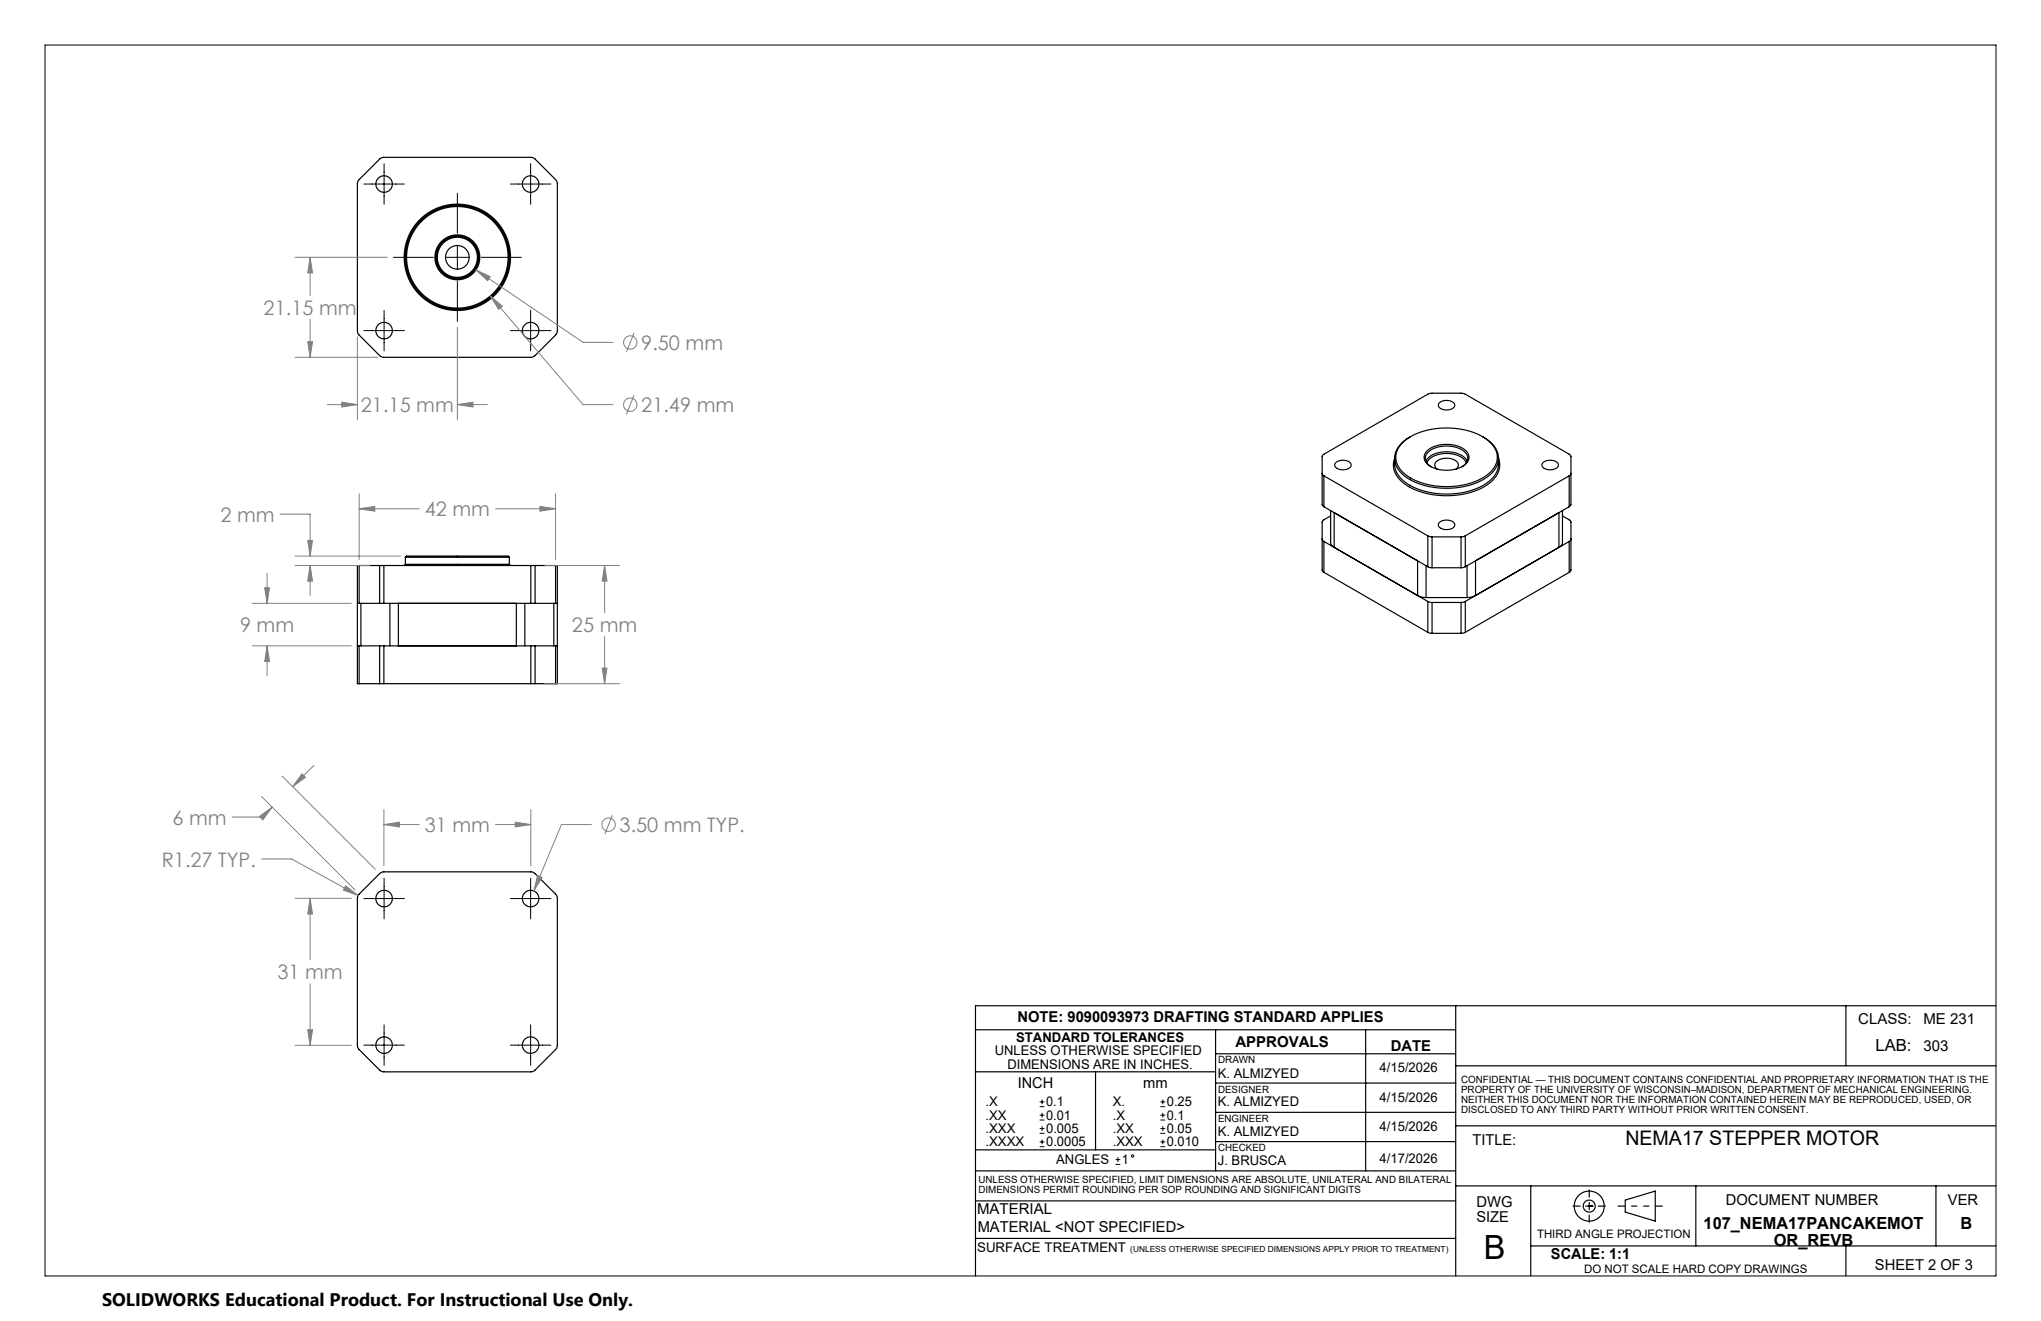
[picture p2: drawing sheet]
<svg xmlns="http://www.w3.org/2000/svg" width="432mm" height="279mm" viewBox="0 0 432 279" stroke-linecap="round" stroke-linejoin="round" font-family="sans-serif">
<g fill="none" stroke="#000" stroke-width=".25">
<path d="M76 38l4.3-4.4 .8-.3h31.2l.8 .3 4.4 4.4 .4 .8v31.2l-.3 .8-4.4 4.4-.8 .4h-31.2l-.8-.3-4.4-4.4-.4-.8v-31.2zM282.6 97.9a2.35 2.35 0 0 1 3.2 .2 1.18 1.18 0 0 1-1.4 1.3 1.5 1.5 0 0 1-2-1.2zM295 97a4.6 4.6 0 0 0 2.1 5.3 16.9 16.9 0 0 0 17.9-.1 4.5 4.5 0 0 0 2-5.2M295 96.9v1.2a5.7 5.7 0 0 0 3.8 4.8 17 17 0 0 0 15.7-.7 5.2 5.2 0 0 0 2.5-5.3M296.7 93.7a14.2 14.2 0 0 1 11.2-3.1 11.2 11.2 0 0 1 8.2 3.9 4.1 4.1 0 0 1-1.2 5.8 16.1 16.1 0 0 1-14.3 1.8 7.3 7.3 0 0 1-5.2-4.5 4.1 4.1 0 0 1 1.3-3.9zM298.4 92.3a5.2 5.2 0 0 0-3.2 5.5 7.5 7.5 0 0 0 5.3 4.6 17 17 0 0 0 14-1.4 4.5 4.5 0 0 0 2.1-5.8 6.9 6.9 0 0 0-3-2.9M301.7 97.5a5 5 0 0 1 5.1-1.9 4.2 4.2 0 0 1 3.6 1.9M301.8 95.4a6.8 6.8 0 0 1 8.4 0 1.96 1.96 0 0 1-.8 3.3 7 7 0 0 1-7.6-.7 1.77 1.77 0 0 1 0-2.6zM301.9 97.9a4.3 4.3 0 0 1 4.2-2 4.2 4.2 0 0 1 4.1 2M302.8 98.7a1.95 1.95 0 0 1-1.3-1.9 1.95 1.95 0 0 1 1.5-1.8 6.6 6.6 0 0 1 7 .7 1.84 1.84 0 0 1-.7 3M304 99.2a1.14 1.14 0 0 1-.4-1.3 1.14 1.14 0 0 1 1.1-.8 3.2 3.2 0 0 1 3.8 .9v.6l-.4 .6M304.5 85.2a2.35 2.35 0 0 1 3.2 .3 1.18 1.18 0 0 1-1.3 1.2 1.5 1.5 0 0 1-2.1-1.2z"/>
<path d="M326.4 97.9a2.35 2.35 0 0 1 3.3 .2 1.18 1.18 0 0 1-1.4 1.3 1.5 1.5 0 0 1-2.1-1.2zM76 119.6h-.4v25h.4M76 119.6v8M76 119.6h4.3M80.3 119.6h.9M80.3 119.6v8M81.2 119.6v8M81.2 119.6h31.1M85.8 119.4h22M85.8 117.9h22M85.8 117.9a1.01 1.01 0 0 1 1.1-.3h19.7a1.01 1.01 0 0 1 1.2 .3M85.8 119.4l-.3 .2"/>
<path d="M85.8 117.9v1.5M107.8 119.4l.2 .2M107.8 117.9v1.5M112.3 119.6h.9M112.3 119.6v8M113.2 119.6v8M113.2 119.6h4.3M117.5 119.6h.4v25h-.4M117.5 119.6v8M279.7 114l.4 .5M279.7 100.1l.4 .5M280.1 107.2l-.4-.5v-10.1l.2-.4 22.2-12.8 .9-.2h6.1l.8 .1 22.2 12.9 .3 .4v10.1l-.4 .5"/>
<path d="M280.1 114.5l22 12.7M280.1 100.6v6.6M280.1 114.5v6.6M280.1 107.2l22 12.7M280.1 100.6l22 12.7M281.5 109.1l-1.5 .9-.3 .4v10.1l.4 .6M281.5 108v6.7a1.27 1.27 0 0 0 .8 1.1v-7.4M299.9 118.6v7.4l.8 .3 1 .1M301.7 119.7v6.7M302.1 113.3l.9 .2M302.1 119.9l.9 .2M302.1 113.3v6.6"/>
<path d="M303 113.5v6.6M303 113.5h6.1M304.5 110.5a2.35 2.35 0 0 1 3.2 .3 1.18 1.18 0 0 1-1.3 1.2 1.5 1.5 0 0 1-2.1-1.2zM309.1 113.5v6.6M310 113.3l-.9 .2M310 119.9l-.9 .2M310 113.3v6.6M310.4 119.7v6.7M312.2 118.6v7.4l-.9 .3-.9 .1M330.6 109.1l1.5 .9 .2 .4 .1 10.1-.4 .6M330.6 108v6.7a1.27 1.27 0 0 1-.8 1.1v-7.4M332 114.5l-22 12.7"/>
<path d="M332 100.6v6.6M332 114.5v6.6M332 107.2l-22 12.7M332 100.6l-22 12.7M332.4 114l-.4 .5M332.4 100.1l-.4 .5M75.6 136.6h.4M75.6 127.6h.4M76 136.6h4.3M76 136.6v8M76 127.6h4.3M76.4 127.6v9"/>
<path d="M80.3 136.6h.9M80.3 127.6h.9M80.3 136.6v8M81.2 136.6v8M81.2 136.6h31.1M81.2 127.6h31.1M82.5 127.6v9M84.3 127.6v9M109.2 127.6v9M111 127.6v9M112.3 136.6h.9M112.3 127.6h.9"/>
<path d="M112.3 136.6v8M113.2 136.6h4.3M113.2 136.6v8M113.2 127.6h4.3M117.2 127.6v9M117.5 136.6h.4M117.5 127.6h.4M117.5 136.6v8M280.1 121.1l22 12.6M301.7 126.4h8.7M302.1 127.2l.9 .2M302.1 133.7l.9 .3"/>
<path d="M302.1 127.2v6.5M303 127.4h6.1M303 127.4v6.6M303 134h6.1M303 120.1h6.1M309.1 127.4v6.6M310 127.2l-.9 .2M310 133.7l-.9 .3M310 127.2v6.5M332 121.1l-22 12.6M76 144.6h4.3M80.3 144.6h.9"/>
<path d="M81.2 144.6h31.1M112.3 144.6h.9M113.2 144.6h4.3M80.3 184.8l.9-.4h31.2l.8 .4 4.4 4.4 .3 .8v31.2l-.4 .8-4.4 4.4-.8 .3h-31.2l-.8-.4-4.4-4.4-.3-.8v-31.2l.4-.8zM206.4 217.8h101.6M257.2 217.8v29.8M288.9 217.8v29.8M308 212.7v57.2M390.5 212.7v12.7M422.3 212.7h-215.9v57.2M206.4 226.7h50.8M231.8 226.7v16.5"/>
<path d="M257.2 222.9h50.8M257.2 235.3h50.8M257.2 229.1h50.8M308 238.1h114.2M308 225.4h114.3M206.4 254h101.6M206.4 247.6h101.6M206.4 243.2h50.8M257.2 241.5h50.8M308 250.8h114.3M323.8 250.8v19.1M332.8 255.1h1.5"/>
<path d="M335.5 255.1h1.5M336.2 251.7v1.5M336.2 254.3v1.6M336.2 257v1.5M338.1 255.1h1.5M343.8 253.8l6.4-1.9v6.4l-6.4-1.9zM358.8 250.8v12.7M409.6 250.8v12.7M206.4 261.9h101.6M323.8 263.5h98.5M390.5 263.5v6.4"/>
<circle cx="81.3" cy="38.9" r="1.75"/>
<circle cx="112.3" cy="38.9" r="1.75"/>
<circle cx="96.8" cy="54.4" r="4.2"/>
<circle cx="96.8" cy="54.4" r="11.3"/>
<circle cx="96.8" cy="54.4" r="4.5"/>
<circle cx="96.8" cy="54.4" r="2.5"/>
<circle cx="96.8" cy="54.4" r="11"/>
<circle cx="96.8" cy="54.4" r="4.7"/>
<circle cx="96.8" cy="54.4" r="10.7"/>
<circle cx="81.3" cy="69.9" r="1.75"/>
<circle cx="112.3" cy="69.9" r="1.75"/>
<circle cx="81.3" cy="190.1" r="1.75"/>
<circle cx="112.3" cy="190.1" r="1.75"/>
<circle cx="81.3" cy="221.1" r="1.75"/>
<circle cx="112.3" cy="221.1" r="1.75"/>
<circle cx="336.2" cy="255.1" r="1.27"/>
<circle cx="336.2" cy="255.1" r="3.2"/>
</g>
<g fill="none" stroke="#808080" stroke-width=".21">
<path d="M62.4 54.4h19.6M65.6 54.4l.5 3.3h-1zM65.6 54.4v8.1M100.7 57.1l3 1.4-.6 .9zM100.7 57.1l22.7 15.3h6.3M62.4 75.6h17.5M65.1 72.3h1l-.5 3.3zM65.6 67.5v8.1M75.6 71.2v17.6M96.8 69.2v19.6M103.7 62.6l2.6 2.2-.8 .6zM103.7 62.6l19.7 23h6.3"/>
<path d="M134.1 70.4l-1.6 4.1M69.3 85.6h6.3M72.3 85.1l3.3 .5-3.3 .5zM96.8 85.6l3.3-.5v1zM96.8 85.6h6.3M134.1 83.6l-1.6 4M59.3 108.7h6.3v8.9M62.4 119.6h15.8M62.4 117.6h22.3M65.1 114.3h1l-.5 3.3zM65.6 119.6l.5 3.3h-1zM65.6 119.6v6.4"/>
<path d="M76 107.6l3.3-.5v1zM76 104.4v13.9M76 107.6h12.7M104.8 107.6h12.7M114.2 107.1l3.3 .5-3.3 .5zM115.3 119.6h15.8M117.5 104.4v13.9M127.9 119.6l.5 3.3h-1zM127.9 119.6v10M53.3 136.6h21M53.3 127.6h21M56 124.3h1l-.5 3.3z"/>
<path d="M56.5 136.6l.5 3.3h-1zM56.5 121.3v6.3M56.5 136.6v6.4M127.9 134.6v10M115.3 144.6h15.8M127.4 141.3h1l-.5 3.3zM54.9 172.7l2.7-2-2 2.7zM55.3 168.5l19.8 19.7M57.6 170.7l-2.1 2.1h-6.4M59.7 164.1l19.7 19.8M63.9 163.7l.7 .7-2.7 2zM66.4 161.9l-4.5 4.5"/>
<path d="M81.2 174.4l3.3-.5v1zM81.2 171.2v11.9M81.2 174.4h7.5M104.8 174.4h7.5M109 173.9l3.3 .5-3.3 .5zM112.3 171.2v11.9M125.1 174.4h-6.3l-5.9 14M129.6 172.4l-1.6 4M55.3 181.7h6.4l14.1 7.7M62.4 190h11.9M65.6 190l.5 3.3h-1zM65.6 190v13"/>
<path d="M73.1 187.4l2.7 2-3.2-1.1zM113.7 185.2l1 .4-1.8 2.8zM65.1 217.8h1l-.5 3.3zM65.6 208.1v13M62.4 221.1h11.9"/>
<circle cx="133.3" cy="72.4" r="1.41"/>
<circle cx="133.3" cy="85.6" r="1.41"/>
<circle cx="128.8" cy="174.4" r="1.41"/>
</g>
<g fill="none" stroke="#000" stroke-width=".21">
<path d="M9.5 9.5h412.8v260.4h-412.8zM77 38.9h8.5M81.3 34.6v8.6M108 38.9h8.5M112.3 34.6v8.6M83.2 54.4h8.5M94.2 54.4h5.1M96.8 40.9v8.4M96.8 51.9v5.1M96.8 59.5v8.5M101.8 54.4h8.5M77 69.9h8.5"/>
<path d="M81.3 65.6v8.6M108 69.9h8.5M112.3 65.6v8.6M77 190.1h8.5M81.3 185.8v8.5M108 190.1h8.5M112.3 185.8v8.5M81.3 216.8v8.5M112.3 216.8v8.5M77 221.1h8.5M108 221.1h8.5M220 234.1h1"/>
<path d="M220 233.1h1M220 236.9h1M220 235.9h1M220 239.7h1M220 238.7h1M220.5 232.6v1M220.5 235.4v1M220.5 238.2v1M245.5 234.1h1M245.5 233.1h1M245.5 236.9h1M245.5 235.9h1"/>
<path d="M245.5 239.7h1M245.5 238.7h1M246 232.6v1M246 235.4v1M246 238.2v1M220 242.5h1M220 241.5h1M220.5 241v1M236 246.3h1M236 245.3h1M236.5 244.8v1M245.5 242.5h1"/>
<path d="M245.5 241.5h1M246 241v1"/>
<circle cx="239.6" cy="244.5" r=".25"/>
</g>
<path d="M342.3 255.1h9.5" fill="none" stroke="#000" stroke-width=".25" stroke-dasharray="6.3 1.3 1.3 1.3 1.3 1.3" stroke-dashoffset="4.8" stroke-linecap="butt"/>
<path d="M127.4 141.3h1l-.5 3.3zM127.9 119.6l.5 3.3h-1zM114.2 107.1l3.3 .5-3.3 .5zM76 107.6l3.3-.5v1zM65.1 114.3h1l-.5 3.3zM65.6 119.6l.5 3.3h-1zM56.5 136.6l.5 3.3h-1zM56 124.3h1l-.5 3.3zM65.6 54.4l.5 3.3h-1zM65.1 72.3h1l-.5 3.3zM72.3 85.1l3.3 .5-3.3 .5zM96.8 85.6l3.3-.5v1zM103.7 62.6l1.8 2.8 .8-.6zM100.7 57.1l2.4 2.3 .6-.9zM73.1 187.4l-.5 .9 3.2 1.1zM63.9 163.7l.7 .7-2.7 2zM54.9 172.7l2.7-2-2 2.7zM81.2 174.4l3.3-.5v1zM109 173.9l3.3 .5-3.3 .5zM65.1 217.8h1l-.5 3.3zM65.6 190l.5 3.3h-1zM113.7 185.2l-.8 3.2 1.8-2.8z" fill="#808080"/>
<text font-size="7.1" x="313.9" y="266.3">B</text>
<g font-size="4.2" fill="#808080">
<text x="55.8" y="66.6">21.15 mm</text>
<text x="135.7" y="74">9.50 mm</text>
<text x="76.4" y="87.2">21.15 mm</text>
<text x="135.7" y="87.2">21.49 mm</text>
<text x="46.6" y="110.3">2 mm</text>
<text x="89.9" y="109.2">42 mm</text>
<text x="50.8" y="133.7">9 mm</text>
<text x="121" y="133.7">25 mm</text>
<text x="36.5" y="174.4">6 mm</text>
<text x="89.9" y="176">31 mm</text>
<text x="131.1" y="176">3.50 mm TYP.</text>
<text x="34.2" y="183.3">R1.27 TYP.</text>
<text x="58.7" y="207.2">31 mm</text>
</g>
<text font-size="4.2" x="343.9" y="242.2">NEMA17 STEPPER MOTOR</text>
<text font-size="3.8" x="21.6" y="276.3">SOLIDWORKS Educational Product. For Instructional Use Only.</text>
<g font-size="3.5">
<text x="396.8" y="222.2">LAB:</text>
<text x="360.4" y="260">107_NEMA17PANCAKEMOT</text>
<text x="375.3" y="263.5">OR_REVB</text>
<text x="414.8" y="260">B</text>
</g>
<g font-size="3.2">
<text x="215.3" y="216.2">NOTE: 9090093973 DRAFTING STANDARD APPLIES</text>
<text x="261.4" y="221.4">APPROVALS</text>
<text x="393.1" y="216.6">CLASS:</text>
<text x="406.9" y="216.6">ME 231</text>
<text x="294.2" y="222.2">DATE</text>
<text x="406.9" y="222.2">303</text>
<text x="215.3" y="230.2">INCH</text>
<text x="241.9" y="230.2">mm</text>
<text x="311.5" y="242.1">TITLE:</text>
<text x="206.7" y="256.8">MATERIAL</text>
<text x="312.3" y="255.3">DWG</text>
<text x="365.1" y="254.9">DOCUMENT NUMBER</text>
<text x="412.1" y="254.9">VER</text>
<text x="206.8" y="260.5">MATERIAL &lt;NOT SPECIFIED&gt;</text>
<text x="312.3" y="258.5">SIZE</text>
<text x="328.1" y="266.3">SCALE: 1:1</text>
<text x="396.7" y="268.6">SHEET 2 OF 3</text>
</g>
<g font-size="2.8">
<text x="215" y="220.4">STANDARD TOLERANCES</text>
<text x="210.5" y="223.2">UNLESS OTHERWISE SPECIFIED</text>
<text x="213.1" y="226">DIMENSIONS ARE IN INCHES.</text>
<text x="257.6" y="228">K. ALMIZYED</text>
<text x="291.9" y="226.8">4/15/2026</text>
<text x="291.9" y="233">4/15/2026</text>
<text x="208.5" y="234">.X</text>
<text x="208.5" y="236.8">.XX</text>
<text x="208.5" y="239.6">.XXX</text>
<text x="221.3" y="234">0.1</text>
<text x="221.3" y="236.8">0.01</text>
<text x="221.3" y="239.6">0.005</text>
<text x="235.4" y="234">X.</text>
<text x="235.4" y="236.8">.X</text>
<text x="235.4" y="239.6">.XX</text>
<text x="246.9" y="234">0.25</text>
<text x="246.9" y="236.8">0.1</text>
<text x="246.9" y="239.6">0.05</text>
<text x="257.6" y="234">K. ALMIZYED</text>
<text x="291.9" y="239.2">4/15/2026</text>
<text x="208.5" y="242.5">.XXXX</text>
<text x="221.3" y="242.5">0.0005</text>
<text x="235.4" y="242.5">.XXX</text>
<text x="246.9" y="242.5">0.010</text>
<text x="257.6" y="240.4">K. ALMIZYED</text>
<text x="291.9" y="245.9">4/17/2026</text>
<text x="223.5" y="246.2">ANGLES</text>
<text x="237.4" y="246.2">1</text>
<text x="257.6" y="246.5">J. BRUSCA</text>
<text x="206.7" y="264.8">SURFACE TREATMENT</text>
</g>
<g font-size="2.5">
<text x="325.2" y="261.7">THIRD ANGLE PROJECTION</text>
<text x="335.1" y="269.3">DO NOT SCALE HARD COPY DRAWINGS</text>
</g>
<g font-size="2.1">
<text x="257.7" y="224.8">DRAWN</text>
<text x="257.7" y="231.1">DESIGNER</text>
<text x="309.1" y="229.1">CONFIDENTIAL — THIS DOCUMENT CONTAINS CONFIDENTIAL AND PROPRIETARY INFORMATION THAT IS THE</text>
<text x="309.1" y="231.2">PROPERTY OF THE UNIVERSITY OF WISCONSIN–MADISON, DEPARTMENT OF MECHANICAL ENGINEERING.</text>
<text x="309.1" y="233.3">NEITHER THIS DOCUMENT NOR THE INFORMATION CONTAINED HEREIN MAY BE REPRODUCED, USED, OR</text>
<text x="257.7" y="237.3">ENGINEER</text>
<text x="309.1" y="235.4">DISCLOSED TO ANY THIRD PARTY WITHOUT PRIOR WRITTEN CONSENT.</text>
<text x="257.7" y="243.4">CHECKED</text>
<text x="207" y="250.3">UNLESS OTHERWISE SPECIFIED, LIMIT DIMENSIONS ARE ABSOLUTE, UNILATERAL AND BILATERAL</text>
<text x="207" y="252.4">DIMENSIONS PERMIT ROUNDING PER SOP ROUNDING AND SIGNIFICANT DIGITS</text>
</g>
<text font-size="1.8" x="239.1" y="264.8">(UNLESS OTHERWISE SPECIFIED DIMENSIONS APPLY PRIOR TO TREATMENT)</text>
</svg>
